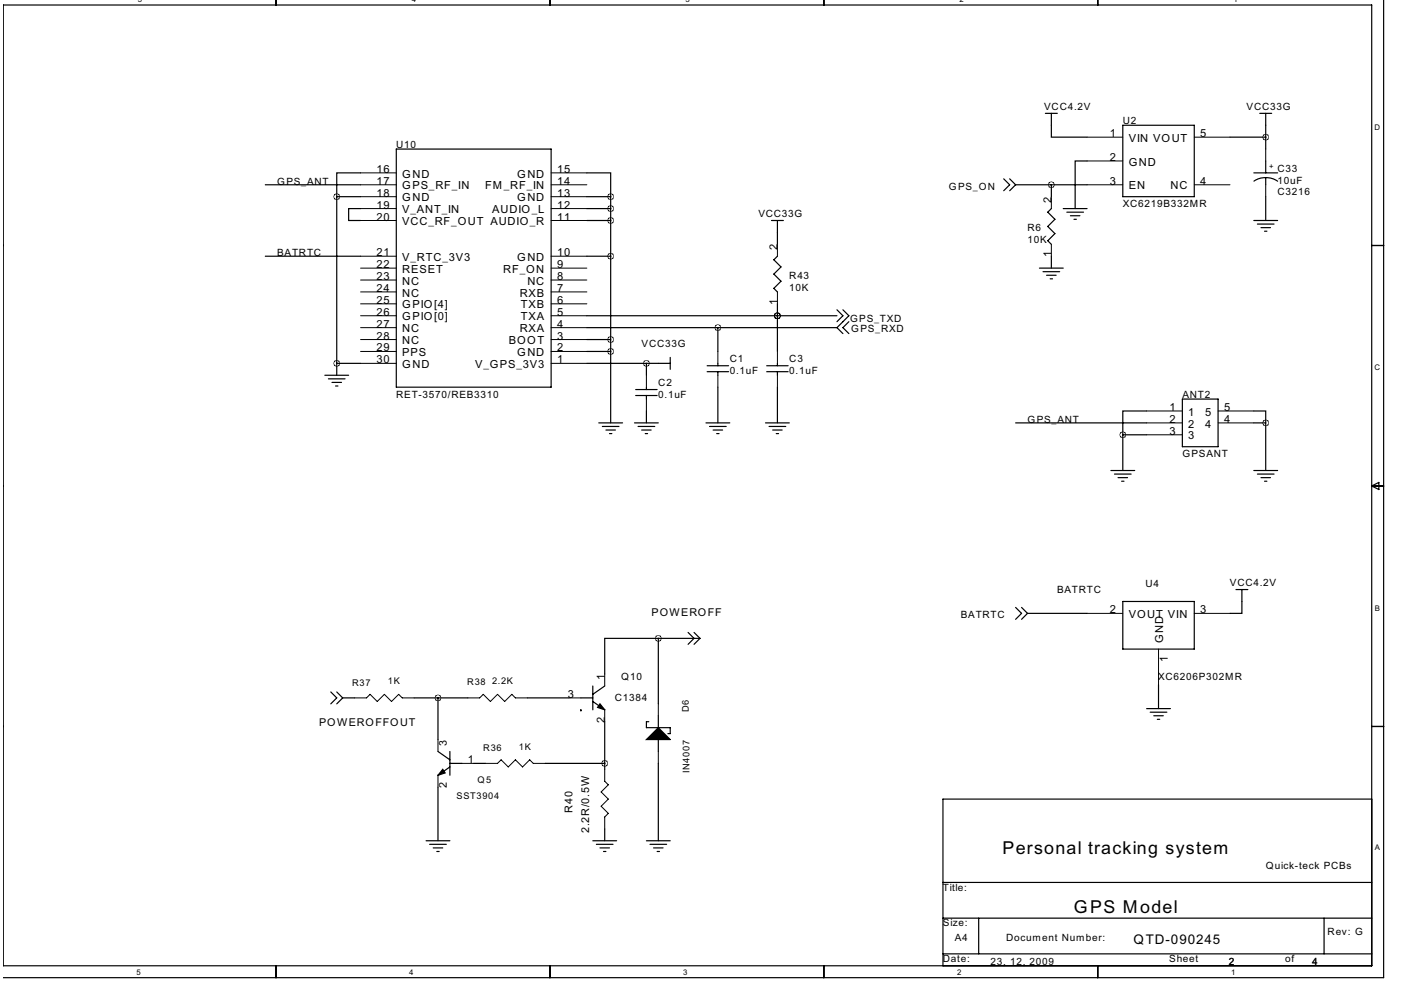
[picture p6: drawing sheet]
<svg xmlns="http://www.w3.org/2000/svg" width="297mm" height="210mm" viewBox="0 0 297 210" stroke-linecap="round" stroke-linejoin="round" font-family="sans-serif">
<g fill="none" stroke="#000" stroke-width=".25">
<path d="M.7 1.1h290.1v203.7h-290.1zM58.5 .1v1M116.6 .1v1M174.7 .1v1M232.8 .1v1M293.4 .1v154M56.2 39.2h20.2M76.4 36.7h-5v5M84 31.6h32.8v50.5h-32.8zM124.4 36.7h5.1v5M212.8 37.9l1.3 1.3-1.3 1.3M214.1 37.9l1.2 1.3"/>
<path d="M215.3 39.2l-1.2 1.3M215.3 39.2h15.2M221.6 24h2.6M222.9 24v5.1h7.6M222.9 39.2v2.5M230.5 34.1h-2.5v10.1M238.1 26.6h15.1v15.1h-15.1zM260.8 29.1h7.6M265.8 36.7h5.1M267.1 24h2.5M268.4 37.7l-1.1 .1-1.4 .6M268.4 24v7.6"/>
<path d="M268.4 34.1v2.6M268.4 37.7v1.5M268.4 37.7l1.5 .2 1 .5M.6 52.1h.1M56.2 54.3h20.2M71.4 41.7h5M71.4 41.7v37.9M76.4 44.2h-2.5v2.6h2.5M124.4 41.7h5.1M124.4 46.8h5.1M124.4 44.2h5.1M124.4 54.3h5.1"/>
<path d="M129.5 54.3v20.2M129.5 41.7v12.6M163.6 46.8h2.5M164.8 46.8v5M164.8 54.3l-.7 .8 1.5 1.5-1.5 1.5 1.5 1.5-1.5 1.6 .7 .7M220.4 56.9h5M221.1 57.6h3.6M221.9 58.4h2M222.7 59.1h.5M222.9 44.2l-.8 .8 1.6 1.5-1.6 1.5 1.6 1.5-1.6 1.6 .8 .7M222.9 54.3v2.6M225.4 44.2h5.1"/>
<path d="M226.2 45h3.5M226.9 45.8h2.1M227.7 46.5h.5M238.1 41.7h.1M265.8 46.8h5.1M266.6 47.5h3.5M267.3 48.3h2.1M268.1 49h.5M268.4 41.7v5.1M290.8 52.1h2.6M68.9 79.6h5M71.4 77.1h5"/>
<path d="M124.4 67h53.1M124.4 69.5h53.1M124.4 77.1h17.7M124.4 72h5.1M124.4 74.5h5.1M129.5 74.5v15.2M137 77.1v2.5M142.1 75.8v2.5M149.9 78.8h4.6M149.9 77.6h4.6M152.2 69.5v5M152.2 77.1v.5"/>
<path d="M152.2 78.8v.8M162.6 78.8h4.5M162.6 77.6h4.5M164.8 64.4v10.1M164.8 77.1v.5M164.8 78.8v.8M177.5 69.5l1.2 1.3M177.5 65.7l1.2 1.3-1.2 1.2M178.7 65.7l1.3 1.3-2.5 2.5M180 68.2l-1.3 1.3 1.3 1.3M69.6 80.4h3.6M70.4 81.1h2"/>
<path d="M71.1 81.9h.5M84 82.1h.1M126.9 89.7h5.1M127.7 90.5h3.5M128.5 91.2h2M129.2 92h.5M134.5 89.7h5.1M134.8 83.9h4.5M134.8 82.6h4.5M135.3 90.5h3.5M136 91.2h2.1M136.8 92h.5"/>
<path d="M137 82.1v.5M137 83.9v.7M137 87.2v2.5M149.7 89.7h5M150.4 90.5h3.6M151.2 91.2h2M151.9 92h.6M152.2 82.1v7.6M162.3 89.7h5.1M163.1 90.5h3.5M163.8 91.2h2M164.6 92h.5"/>
<path d="M164.8 82.1v7.6M215.3 89.7h27.8M235.5 99.8h5.1M238.1 92.2v7.6M238.1 92.2h5M243.1 87.2h-5v5M250.7 84.6h7.6v10.1h-7.6zM265.8 87.2h2.6v12.6M265.8 89.7h2.6M265.8 99.8h5.1M.6 103.1h.1M236.3 100.6h3.5"/>
<path d="M237 101.3h2.1M237.8 102.1h.5M266.6 100.6h3.5M267.3 101.3h2.1M268.1 102.1h.5M290.8 103.1h2.6M290.8 103.1l1.5-.8v1.5zM139.6 135.4h-11.4v7.6M139.6 135.4v13.9M139.6 135.4h8.8M145.9 134.1l1.3 1.3-1.3 1.3M147.2 134.1l1.2 1.3"/>
<path d="M148.4 135.4l-1.2 1.3M215.3 128.8l1.3 1.3-1.3 1.3M216.6 128.8l1.3 1.3M217.9 130.1l-1.3 1.3M217.9 130.1h12.6M238.1 127.6h15.1v10.1h-15.1zM253.2 137.7h.1M262 125h2.6M263.3 125v5.1h-2.5M.6 154.1h.1M70.1 146.8l1.3 1.2-1.3 1.3M71.4 146.8l1.3 1.2"/>
<path d="M72.7 148h2.5M72.7 148l-1.3 1.3M87.8 148h11.4M92.9 159.4l2.5 1.8M92.9 148v8.9M95.4 159.4v5M111.8 148h8.8M123.2 150.6h.1M123.2 148h2.5M125.7 148.8l2.5 1.8M125.7 145.5v5.1M128.2 145.5l-2.5 1.8"/>
<path d="M128.2 153.1v10.1M137.6 153.1h-.6v1.2h5.1v1.3h-.5M139.6 151.8v2.5M139.6 156.9v2.5M243.1 150.3h5.1M243.9 151.1h3.5M244.6 151.8h2M245.4 152.6h.5M245.6 145.2v5.1M290.8 154.1h2.6M293.4 154.1v53.3h-292.8M90.3 178.3h5.1"/>
<path d="M91.1 179.1h3.5M91.9 179.8h2M92.9 167v11.3M95.4 162.7l-2.5 1.7M95.4 161.9h2.5M100.4 161.9h2.6M115.6 161.9h12.6M125.7 178.3h5M126.4 179.1h3.6M127.2 179.8h2M128.2 175.8v2.5M137 178.3h5.1"/>
<path d="M137.8 179.1h3.5M138.6 179.8h2M139.6 161.9v16.4M290.8 169.5h-90.9v35.3M92.6 180.6h.5M128 180.6h.5M139.3 180.6h.5M199.9 194.7h90.9M199.9 187.2h90.9M207.5 194.7v7.6M280.7 194.7v7.6M58.5 204.8v2.6"/>
<path d="M116.6 204.8v2.6M174.7 204.8v2.6M199.9 202.3h90.9M232.8 204.8v2.6"/>
</g>
<g fill="none" stroke="#000" stroke-width=".21">
<path d="M76.4 36.7h7.6M76.4 39.2h7.6M116.8 36.7h7.6M116.8 39.2h7.6M230.5 39.2h7.6M230.5 29.1h7.6M230.5 34.1h7.6M253.2 39.2h7.6M253.2 29.1h7.6M268.4 31.6v2.5M268.4 39.2v2.5M76.4 41.7h7.6"/>
<path d="M76.4 44.2h7.6M76.4 46.8h7.6M76.4 54.3h7.6M76.4 56.9h7.6M76.4 59.4h7.6M116.8 41.7h7.6M116.8 44.2h7.6M116.8 46.8h7.6M116.8 54.3h7.6M116.8 56.9h7.6M116.8 59.4h7.6M164.8 51.8v2.5"/>
<path d="M222.9 41.7v2.5M222.9 51.8v2.5M76.4 61.9h7.6M76.4 64.4h7.6M76.4 67h7.6M76.4 69.5h7.6M76.4 72h7.6M76.4 74.5h7.6M76.4 77.1h7.6M116.8 61.9h7.6M116.8 64.4h7.6M116.8 67h7.6"/>
<path d="M116.8 69.5h7.6M116.8 72h7.6M116.8 74.5h7.6M116.8 77.1h7.6M137 79.6v2.5M152.2 74.5v2.6M152.2 79.6v2.5M164.8 61.9v2.5M164.8 74.5v2.6M164.8 79.6v2.5M137 84.6v2.6M243.1 87.2h7.6"/>
<path d="M243.1 89.7h7.6M243.1 92.2h7.6M258.3 87.2h7.5M258.3 89.7h7.5M230.5 130.1h7.6M245.6 137.7v7.5M253.2 130.1h7.6M75.2 148h2.5l.8-.7 1.5 1.5 1.5-1.5 1.5 1.5 1.5-1.5 .8 .7h2.5M92.9 156.9v2.5M99.2 148h2.5l.8-.7 1.5 1.5 1.5-1.5 1.5 1.5 1.5-1.5 .8 .7h2.5M120.6 148h2.6M128.2 143v2.5"/>
<path d="M128.2 150.6v2.5M139.6 149.3v2.5M139.6 159.4v2.5M92.9 164.4v2.6M97.9 161.9h2.5M103 161.9h2.5l.7-.7 1.6 1.5 1.5-1.5 1.5 1.5 1.5-1.5 .8 .7h2.5M128.2 163.2v2.5l.8 .8-1.5 1.5 1.5 1.5-1.5 1.5 1.5 1.5-.8 .8v2.5"/>
</g>
<path d="M127.2 149.3l1 1.3-1.5-.6zM137 156.9l2.6-2.6 2.5 2.6zM93.9 163.2l.5 .7-1.5 .5z" fill="#000" stroke="#000" stroke-width=".25"/>
<path d="M164.8 67a.05 .05 0 0 0 .1 0 .05 .05 0 0 0-.1 0zM137 77.1a.05 .05 0 0 0 .1 0 .05 .05 0 0 0-.1 0zM222.9 39.2a.05 .05 0 0 0 .1 0 .05 .05 0 0 0-.1 0zM129.4 74.5a.05 .05 0 0 0 .1 0 .05 .05 0 0 0-.1 0zM129.4 72a.05 .05 0 0 0 .1 0 .05 .05 0 0 0-.1 0zM129.4 41.7a.05 .05 0 0 0 .1 0 .05 .05 0 0 0-.1 0zM129.4 54.3a.05 .05 0 0 0 .1 0 .05 .05 0 0 0-.1 0zM129.4 46.8a.05 .05 0 0 0 .1 0 .05 .05 0 0 0-.1 0zM129.4 44.2a.05 .05 0 0 0 .1 0 .05 .05 0 0 0-.1 0zM268.3 89.7a.05 .05 0 0 0 .1 0 .05 .05 0 0 0-.1 0zM238 92.2a.05 .05 0 0 0 .1 0 .05 .05 0 0 0-.1 0zM268.3 29.1a.05 .05 0 0 0 .1 0 .05 .05 0 0 0-.1 0zM164.8 67a.05 .05 0 0 0 .1 0 .05 .05 0 0 0-.1 0zM92.8 148a.05 .05 0 0 0 .1 0 .05 .05 0 0 0-.1 0zM128.2 161.9a.05 .05 0 0 0 .1 0 .05 .05 0 0 0-.1 0zM139.5 135.4a.05 .05 0 0 0 .1 0 .05 .05 0 0 0-.1 0z" fill="#000" stroke="#000" stroke-width="1.3"/>
<g font-size="3.8">
<text x="212.6" y="181.1">Personal tracking system</text>
<text x="227.7" y="193.7">GPS Model</text>
</g>
<text font-size="2.8" x="240.3" y="200.3">QTD-090245</text>
<g font-size="2.4">
<text x="235.3" y="29.1">1</text>
<text x="254.5" y="29.1">5</text>
<text x="235.3" y="34.1">2</text>
<text x="239.3" y="30.1">VIN VOUT</text>
<text x="239.3" y="35.1">GND</text>
<text x="79.8" y="36.7">16</text>
<text x="79.8" y="39.2">17</text>
<text x="79.8" y="41.7">18</text>
<text x="85.3" y="37.7">GND</text>
<text x="85.3" y="40.2">GPS_RF_IN</text>
<text x="102.9" y="40.2">FM_RF_IN</text>
<text x="109.6" y="37.7">GND</text>
<text x="118.1" y="41.7">13</text>
<text x="118.1" y="39.2">14</text>
<text x="118.1" y="36.7">15</text>
<text x="235.3" y="39.2">3</text>
<text x="239.3" y="40.2">EN</text>
<text x="248.2" y="40.2">NC</text>
<text x="254.5" y="39.2">4</text>
<text x="79.8" y="44.2">19</text>
<text x="79.8" y="46.8">20</text>
<text x="85.3" y="42.7">GND</text>
<text x="85.3" y="45.2">V_ANT_IN</text>
<text x="85.3" y="47.8">VCC_RF_OUT AUDIO_R</text>
<text x="104.4" y="45.2">AUDIO_L</text>
<text x="109.6" y="42.7">GND</text>
<text x="118.1" y="46.8">11</text>
<text x="118.1" y="44.2">12</text>
<text x="222.9" y="43" transform="rotate(-90 222.9 43)">2</text>
<text x="164.8" y="53.1" transform="rotate(-90 164.8 53.1)">2</text>
<text x="79.8" y="54.3">21</text>
<text x="79.8" y="56.9">22</text>
<text x="79.8" y="59.4">23</text>
<text x="85.3" y="55.3">V_RTC_3V3</text>
<text x="85.3" y="57.9">RESET</text>
<text x="106.7" y="57.9">RF_ON</text>
<text x="109.6" y="55.3">GND</text>
<text x="118.1" y="59.4">8</text>
<text x="118.1" y="56.9">9</text>
<text x="118.1" y="54.3">10</text>
<text x="222.9" y="54.6" transform="rotate(-90 222.9 54.6)">1</text>
<text x="79.8" y="61.9">24</text>
<text x="79.8" y="64.4">25</text>
<text x="85.3" y="60.4">NC</text>
<text x="85.3" y="62.9">NC</text>
<text x="85.3" y="65.4">GPIO[4]</text>
<text x="110.2" y="62.9">RXB</text>
<text x="110.5" y="65.4">TXB</text>
<text x="111.8" y="60.4">NC</text>
<text x="118.1" y="64.4">6</text>
<text x="118.1" y="61.9">7</text>
<text x="164.8" y="64.7" transform="rotate(-90 164.8 64.7)">1</text>
<text x="79.8" y="67">26</text>
<text x="79.8" y="69.5">27</text>
<text x="85.3" y="68">GPIO[0]</text>
<text x="85.3" y="70.5">NC</text>
<text x="110.2" y="70.5">RXA</text>
<text x="110.5" y="68">TXA</text>
<text x="118.1" y="69.5">4</text>
<text x="118.1" y="67">5</text>
<text x="79.8" y="72">28</text>
<text x="79.8" y="74.5">29</text>
<text x="79.8" y="77.1">30</text>
<text x="85.3" y="73">NC</text>
<text x="85.3" y="75.5">PPS</text>
<text x="107.9" y="73">BOOT</text>
<text x="109.6" y="75.5">GND</text>
<text x="118.1" y="77.1">1</text>
<text x="118.1" y="74.5">2</text>
<text x="118.1" y="72">3</text>
<text x="85.3" y="78.1">GND</text>
<text x="100.7" y="78.1">V_GPS_3V3</text>
<text x="247.9" y="87.2">1</text>
<text x="247.9" y="89.7">2</text>
<text x="251.9" y="88.2">1</text>
<text x="255.5" y="88.2">5</text>
<text x="259.5" y="89.7">4</text>
<text x="259.5" y="87.2">5</text>
<text x="247.9" y="92.2">3</text>
<text x="251.9" y="90.7">2</text>
<text x="251.9" y="93.2">3</text>
<text x="255.5" y="90.7">4</text>
<text x="235.3" y="130.1">2</text>
<text x="239.3" y="131.1">VOUT VIN</text>
<text x="254.5" y="130.1">3</text>
<text x="246.6" y="136.4" transform="rotate(-90 246.6 136.4)">GND</text>
<text x="247.6" y="140.4" transform="rotate(-90 247.6 140.4)">1</text>
<text x="120.4" y="148">3</text>
<text x="128.2" y="144.2" transform="rotate(-90 128.2 144.2)">1</text>
<text x="128.2" y="153.3" transform="rotate(-90 128.2 153.3)">2</text>
</g>
<g font-size="2.3">
<text x="138.2" y="130.8">POWEROFF</text>
<text x="67.7" y="154.1">POWEROFFOUT</text>
<text x="94.8" y="158.1" transform="rotate(-90 94.8 158.1)">3</text>
<text x="99.2" y="161.9">1</text>
<text x="94.8" y="167.1" transform="rotate(-90 94.8 167.1)">2</text>
<text x="121.4" y="172.3" transform="rotate(-90 121.4 172.3)">R40</text>
<text x="124.9" y="176.7" transform="rotate(-90 124.9 176.7)">2.2R/0.5W</text>
</g>
<g font-size="2.1">
<text x="221.4" y="23.3">VCC4.2V</text>
<text x="264.3" y="23.3">VCC33G</text>
<text x="238.1" y="26.3">U2</text>
<text x="84" y="31.4">U10</text>
<text x="58.8" y="39.2">GPS_ANT</text>
<text x="201.2" y="40.2">GPS_ON</text>
<text x="270.9" y="36.4">C33</text>
<text x="270.9" y="41.5">C3216</text>
<text x="270.9" y="38.9">10uF</text>
<text x="160.8" y="46">VCC33G</text>
<text x="238.1" y="44">XC6219B332MR</text>
<text x="217.9" y="49">R6</text>
<text x="217.9" y="51.6">10K</text>
<text x="58.8" y="54.3">BATRTC</text>
<text x="167.4" y="59.1">R43</text>
<text x="167.4" y="61.7">10K</text>
<text x="180.2" y="68.2">GPS_TXD</text>
<text x="180.5" y="70.5">GPS_RXD</text>
<text x="136" y="73.5">VCC33G</text>
<text x="154.7" y="76.8">C1</text>
<text x="167.4" y="76.8">C3</text>
<text x="139.6" y="81.9">C2</text>
<text x="154.7" y="79.3">0.1uF</text>
<text x="167.4" y="79.3">0.1uF</text>
<text x="84" y="84.4">RET-3570/REB3310</text>
<text x="139.6" y="84.4">0.1uF</text>
<text x="217.9" y="89.7">GPS_ANT</text>
<text x="250.7" y="84.4">ANT2</text>
<text x="250.7" y="97">GPSANT</text>
<text x="224.1" y="125.9">BATRTC</text>
<text x="242.9" y="124.4">U4</text>
<text x="260.8" y="124.3">VCC4.2V</text>
<text x="203.7" y="131.1">BATRTC</text>
<text x="130.4" y="148.7">C1384</text>
<text x="131.7" y="144.3">Q10</text>
<text x="245.5" y="144.2">XC6206P302MR</text>
<text x="268.4" y="184.4">Quick-teck PCBs</text>
<text x="199.9" y="188.9">Title:</text>
<text x="199.9" y="196.5">Size:</text>
<text x="202.5" y="199.5">A4</text>
<text x="213.3" y="199.5">Document Number:</text>
<text x="281.5" y="198.3">Rev: G</text>
<text x="199.9" y="204.1">Date:</text>
<text x="210" y="204.6">23, 12, 2009</text>
<text x="247.9" y="204.1">Sheet</text>
<text x="260.5" y="204.6">2</text>
<text x="272.5" y="204.1">of</text>
<text x="278.2" y="204.6">4</text>
</g>
<g font-size="2">
<text x="74.7" y="145.4">R37</text>
<text x="82.2" y="145.2">1K</text>
<text x="99.1" y="145.3">R38</text>
<text x="104.3" y="145.2">2.2K</text>
<text x="146.1" y="151.1" transform="rotate(-90 146.1 151.1)">D6</text>
<text x="102.5" y="159.3">R36</text>
<text x="110" y="159.1">1K</text>
<text x="101.2" y="166">Q5</text>
<text x="146.2" y="163.9" transform="rotate(-90 146.2 163.9)">IN4007</text>
<text x="96.8" y="169.5">SST3904</text>
</g>
<g font-size="1.6">
<text x="29.2" y=".5">5</text>
<text x="87.3" y=".5">4</text>
<text x="145.4" y=".5">3</text>
<text x="203.4" y=".5">2</text>
<text x="261.5" y=".5">1</text>
<text x="291.4" y="27.5">D</text>
<text x="269.1" y="35.8">+</text>
<text x="291.4" y="78.5">C</text>
<text x="291.5" y="129.5">B</text>
<text x="291.5" y="180.3">A</text>
<text x="29" y="206.8">5</text>
<text x="86.8" y="206.8">4</text>
<text x="144.9" y="206.8">3</text>
<text x="202.9" y="206.8">2</text>
<text x="261" y="206.8">1</text>
</g>
</svg>
